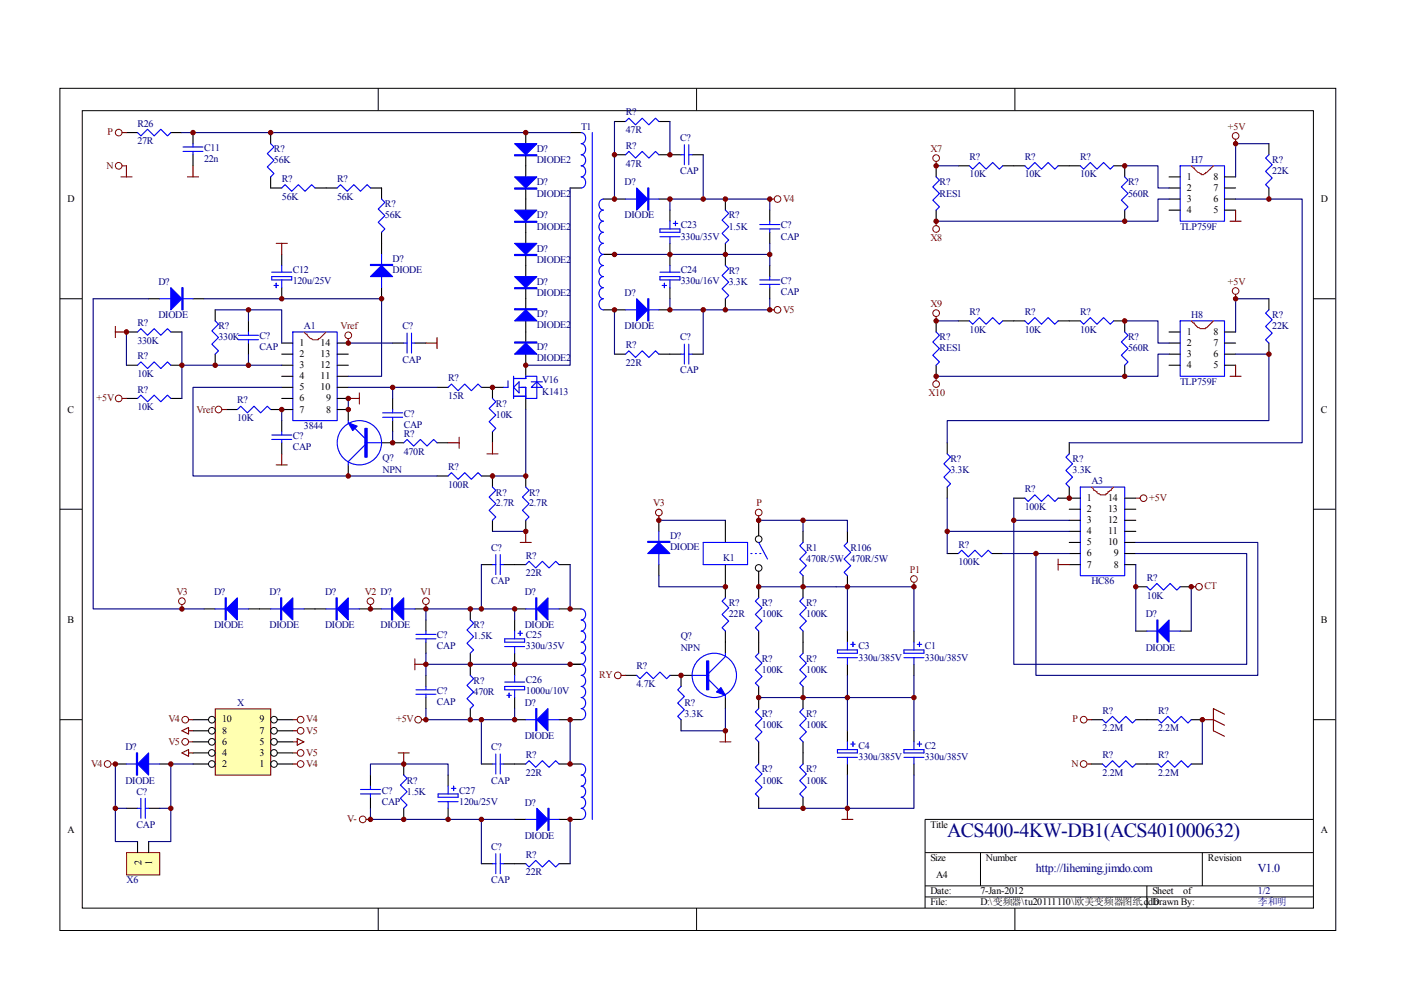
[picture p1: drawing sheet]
<svg xmlns="http://www.w3.org/2000/svg" width="297mm" height="210mm" viewBox="0 0 297 210" stroke-linecap="round" stroke-linejoin="round" font-family="sans-serif">
<g fill="none" stroke="#000" stroke-width=".21">
<path d="M12.7 18.7h270.5v178.6h-270.5zM80.2 18.7v4.7M147.7 18.7v4.7M215.2 18.7v4.7M17.4 23.5h261.1v169h-261.1zM12.7 63.3h4.7M278.4 63.3h4.7M12.7 108h4.7M278.4 108h4.7M12.7 152.6h4.7M278.4 152.6h4.7M278.4 173.7h-82.3v18.8"/>
<path d="M80.2 192.5v4.7M147.7 192.5v4.7M196.1 180.8h82.3M196.1 187.8h82.3M196.1 190.2h82.3M207.9 180.8v7M215.2 192.5v4.7M243.2 187.8v4.7M254.9 180.8v7"/>
<circle cx="160.9" cy="114.3" r=".71"/>
<circle cx="160.9" cy="120.4" r=".71"/>
</g>
<g fill="none" stroke="#000" stroke-width=".23">
<path d="M26.8 28.1h2.4M36.2 28.1h2.4M57.4 37.5v2.4h2.3M57.4 28.1v2.4M66.8 39.9h4.7M78.5 39.9h2.4v2.3M111.5 28.1v2.4M111.5 32.8v4.7M111.5 39.9v4.7M120.9 28.1h2.3M120.9 39.9h2.3M130.3 25.8h2.3"/>
<path d="M130.3 32.8h2.3M139.7 25.8h2.3M139.7 32.8h4.7M146.7 32.8h2.4M198.5 35.2v2.3M203.2 35.2h2.3M212.6 35.2h4.7M224.3 35.2h4.7M236.1 35.2h2.4v2.3M247.9 39.9h2.3M247.9 37.5h2.3M259.6 39.9h2.4"/>
<path d="M259.6 37.5h2.4M269 30.5v2.3M269 39.9v2.3M59.7 53.9v2.4M80.9 49.3v4.6M111.5 46.9v4.7M111.5 53.9v4.7M127.9 53.9h2.4M127.9 42.2h4.7M139.7 42.2h2.3M142 44.6v2.3M142 51.6v4.7"/>
<path d="M153.8 42.2v2.4M153.8 51.6v4.7M163.2 44.6v2.3M163.2 49.3v2.3M163.2 56.3v2.3M198.5 44.6v2.3M238.5 44.6v2.3M247.9 42.2h2.3M247.9 44.6h2.3M259.6 42.2h2.4M259.6 44.6h2.4M26.8 77.4h2.4"/>
<path d="M26.8 70.4h2.4M31.5 63.3h2.4M36.2 77.4h2.4M36.2 70.4h2.4M40.9 63.3h2.4M45.6 65.7v2.3M45.6 75.1v2.3M52.7 68v2.4M52.7 72.7v2.4M59.7 72.7h2.4M59.7 75.1h2.4M59.7 77.4h2.4"/>
<path d="M59.7 79.8h2.4M59.7 61v2.3M71.5 72.7h2.3M71.5 75.1h2.3M71.5 77.4h2.3M71.5 79.8h2.3M80.9 61v2.3M83.2 72.7h2.4M88 72.7h2.3M111.5 61v4.7M111.5 68v4.7M111.5 75.1v4.7"/>
<path d="M127.9 65.7h4.7M130.3 75.1h2.3M139.7 65.7h2.3M139.7 75.1h4.7M142 61v2.3M146.7 75.1h2.4M153.8 63.3v2.4M163.2 61v2.3M198.5 68v2.4M198.5 77.4v2.4M203.2 68h2.3M212.6 68h4.7"/>
<path d="M224.3 68h4.7M236.1 68h2.4v2.4M238.5 77.4v2.4M247.9 72.7h2.3M247.9 75.1h2.3M247.9 77.4h2.3M247.9 70.4h2.3M259.6 72.7h2.4M259.6 75.1h2.4M259.6 77.4h2.4M259.6 70.4h2.4M269 63.3v2.4"/>
<path d="M269 72.7v2.4M26.8 84.5h2.4M36.2 84.5h2.4M48 86.8h2.3M57.4 86.8h4.7M59.7 82.1h2.4M59.7 84.5h2.4M59.7 89.2v2.3M59.7 93.9v2.3M71.5 82.1h2.3M71.5 84.5h2.3M71.5 86.8h2.3v2.4"/>
<path d="M73.8 98.6v2.3M80.9 93.9h4.7M83.2 84.5v2.3M83.2 89.2v2.3M92.7 82.1h2.3M92.7 93.9h2.3M102.1 82.1h4.7M104.4 82.1v2.4M104.4 91.5v2.4M111.5 84.5v2.3M200.8 93.9v2.3M226.7 93.9v2.3"/>
<path d="M92.7 100.9h2.3M102.1 100.9h2.3v2.4M102.1 119.7h2.3M104.4 110.3v2.4M106.8 119.7h4.7M111.5 100.9v2.4M111.5 110.3v2.4M118.5 119.7h2.4M139.7 110.3v2.4M139.7 119.7v2.4M153.8 110.3v4.7M153.8 119.7v7.1"/>
<path d="M160.9 110.3v3.3M170.3 112.7v2.3M179.7 112.7v2.3M200.8 117.4h2.4M200.8 103.3v2.3M210.2 117.4h2.4M214.9 105.6h2.4M224.3 105.6h4.7M226.7 119.7h2.3M226.7 108h2.3M226.7 110.3h2.3M226.7 112.7h2.3"/>
<path d="M226.7 115h2.3M226.7 117.4h2.3M226.7 103.3v2.3M238.5 119.7h2.3M238.5 105.6h2.3M238.5 108h2.3M238.5 110.3h2.3M238.5 112.7h2.3M238.5 115h2.3M238.5 117.4h2.3M43.3 129.1h2.3M52.7 129.1h4.7"/>
<path d="M64.4 129.1h4.7M76.2 129.1h4.7M88 129.1h2.3M90.3 131.5v2.3M90.3 136.2v2.3M99.7 129.1v2.4M99.7 138.5v4.7M109.1 129.1h2.4M109.1 131.5v2.3M109.1 138.5v4.7M118.5 129.1h4.7M153.8 133.8v4.7"/>
<path d="M160.9 121.1v5.7M160.9 133.8v4.7M170.3 122.1v4.7M170.3 133.8v4.7M179.7 122.1v2.3M193.8 133.8v2.4M240.8 124.4h2.4M240.8 133.8h2.4M250.2 124.4h2.4M250.2 133.8h2.4M90.3 143.2v2.3M90.3 147.9v2.3"/>
<path d="M99.7 150.2v2.4M109.1 152.6h2.4M109.1 147.9v2.3M118.5 152.6h4.7M120.9 140.9h2.3M132.6 143.2h2.4M142 143.2h4.7M144.4 143.2v2.3M144.4 152.6v2.3M153.8 147.9v2.3M160.9 145.5v4.7M160.9 157.3v4.7"/>
<path d="M170.3 145.5v4.7M170.3 157.3v4.7M193.8 140.9v2.3M193.8 154.9v2.4M78.5 164.3v2.4M78.5 169v2.4M85.6 162v2.3M85.6 171.4v2.3M95 164.3v2.4M95 171.4v2.3M102.1 162h2.3M106.8 162h4.7"/>
<path d="M109.1 173.7h2.4M118.5 162h4.7M118.5 173.7h4.7M160.9 169v2.4M170.3 169v2.4M193.8 162v2.3M102.1 183.1h2.3M106.8 183.1h4.7M118.5 183.1h2.4"/>
</g>
<g fill="none" stroke="#00f" stroke-width=".23">
<path d="M29.2 28.1l.7 .7 1.4-1.4 1.4 1.4 1.4-1.4 1.4 1.4 .7-.7M57.4 30.5l.7 .7-1.4 1.4 1.4 1.4-1.4 1.4 1.4 1.4-.7 .7M59.7 39.9l.7-.7 1.4 1.4 1.5-1.4 1.4 1.4 1.4-1.4 .7 .7M71.5 39.9l.7-.7 1.4 1.4 1.4-1.4 1.4 1.4 1.4-1.4 .7 .7M123.2 28.1a1.2 1.2 0 0 1 1 1.2 1.2 1.2 0 0 1-1 1.2 1.2 1.2 0 0 1 1 1.1 1.2 1.2 0 0 1-1 1.2 1.2 1.2 0 0 1 1 1.2 1.2 1.2 0 0 1-1 1.2 1.2 1.2 0 0 1 1 1.1 1.2 1.2 0 0 1-1 1.2 1.2 1.2 0 0 1 1 1.2 1.2 1.2 0 0 1-1 1.2M125.6 28.1v145.6M132.6 25.8l.7-.7 1.4 1.4 1.5-1.4 1.4 1.4 1.4-1.4 .7 .7M132.6 32.8l.7-.7 1.4 1.4 1.5-1.4 1.4 1.4 1.4-1.4 .7 .7M144.4 32.8h.7M145.1 30.7v4.2M146 32.8h.7M146 30.7v4.2"/>
<path d="M198.5 37.5l.7 .7-1.4 1.4 1.4 1.4-1.4 1.4 1.4 1.5-.7 .7M205.5 35.2l.7 .7 1.5-1.4 1.4 1.4 1.4-1.4 1.4 1.4 .7-.7M217.3 35.2l.7 .7 1.4-1.4 1.4 1.4 1.4-1.4 1.4 1.4 .7-.7M229 35.2l.8 .7 1.4-1.4 1.4 1.4 1.4-1.4 1.4 1.4 .7-.7M238.5 37.5l.7 .7-1.5 1.4 1.5 1.4-1.5 1.4 1.5 1.5-.7 .7M250.2 35.2h9.4v11.7h-9.4zM269 32.8l-.7 .7 1.4 1.4-1.4 1.4 1.4 1.4-1.4 1.5 .7 .7M57.6 58.6h4.2v.7h-4.2zM57.6 57.7h4.2M59.7 56.3v1.4M59.7 59.3v1.7M80.9 42.2l.7 .7-1.4 1.4 1.4 1.4-1.4 1.4 1.4 1.4-.7 .8"/>
<path d="M80.9 53.9v7.1M127.9 42.2a1.2 1.2 0 0 0-.9 1.2 1.2 1.2 0 0 0 .9 1.2 1.2 1.2 0 0 0-.9 1.1 1.2 1.2 0 0 0 .9 1.2 1.21 1.21 0 0 0-.9 1.2 1.21 1.21 0 0 0 .9 1.2 1.2 1.2 0 0 0-.9 1.1 1.2 1.2 0 0 0 .9 1.2 1.2 1.2 0 0 0-.9 1.2 1.2 1.2 0 0 0 .9 1.1 1.2 1.2 0 0 0-.9 1.2 1.2 1.2 0 0 0 .9 1.2 1.2 1.2 0 0 0-.9 1.2 1.2 1.2 0 0 0 .9 1.1 1.2 1.2 0 0 0-.9 1.2 1.2 1.2 0 0 0 .9 1.2 1.2 1.2 0 0 0-.9 1.2 1.2 1.2 0 0 0 .9 1.1 1.2 1.2 0 0 0-.9 1.2 1.2 1.2 0 0 0 .9 1.2M132.6 42.2h7.1M139.9 57.7h4.3M139.9 58.6h4.3v.7h-4.3zM139.9 48.5h4.3v.8h-4.3zM139.9 50.2h4.3M142 46.9v1.6M142 50.2v1.4M142 56.3v1.4M142 59.3v1.7M142.7 47.4h1"/>
<path d="M143.2 46.9v.9M153.8 44.6l.7 .7-1.4 1.4 1.4 1.4-1.4 1.4 1.4 1.4-.7 .7M153.8 56.3l.7 .7-1.4 1.4 1.4 1.4-1.4 1.4 1.4 1.4-.7 .7M161.1 59.3h4.2M161.1 47.6h4.2M161.1 48.5h4.2M163.2 46.9v.7M163.2 48.5v.8M163.2 58.6v.7M29.2 77.4l.7-.7 1.4 1.4 1.4-1.4 1.4 1.4 1.4-1.4 .7 .7M29.2 70.4l.7-.7 1.4 1.4 1.4-1.4 1.4 1.4 1.4-1.4 .7 .7M33.9 63.3h7"/>
<path d="M45.6 68l.7 .7-1.4 1.5 1.4 1.4-1.4 1.4 1.4 1.4-.7 .7M50.6 71.1h4.2M50.6 72h4.2M52.7 70.4v.7M52.7 72v.7M58.1 60.5h.9M58.6 60.1v.9M62.1 70.4h9.4v18.8h-9.4zM85.6 72.7h.7M86.3 70.6v4.3M87.2 72.7h.8M87.2 70.6v4.3"/>
<path d="M108.9 79.8v4.7M132.6 75.1l.7-.7 1.4 1.4 1.5-1.4 1.4 1.4 1.4-1.4 .7 .7M132.6 65.7h7.1M140.4 60.5h.9M140.9 60.1v.9M144.4 75.1h.7M145.1 73v4.2M146 73v4.2M146 75.1h.7M161.1 60.3h4.2M163.2 60.3v.7M198.5 70.4l.7 .7-1.4 1.4 1.4 1.4-1.4 1.4 1.4 1.4-.7 .7"/>
<path d="M205.5 68l.7 .7 1.5-1.4 1.4 1.4 1.4-1.4 1.4 1.4 .7-.7M217.3 68l.7 .7 1.4-1.4 1.4 1.4 1.4-1.4 1.4 1.4 .7-.7M229 68l.8 .7 1.4-1.4 1.4 1.4 1.4-1.4 1.4 1.4 .7-.7M238.5 70.4l.7 .7-1.5 1.4 1.5 1.4-1.5 1.4 1.5 1.4-.7 .7M250.2 68h9.4v11.8h-9.4zM269 65.7l-.7 .7 1.4 1.4-1.4 1.4 1.4 1.4-1.4 1.4 .7 .7M29.2 84.5l.7-.7 1.4 1.4 1.4-1.4 1.4 1.4 1.4-1.4 .7 .7M50.3 86.8l.7-.7 1.4 1.4 1.5-1.4 1.4 1.4 1.4-1.4 .7 .7M57.6 92.2h4.2M57.6 93.2h4.2M59.7 91.5v.7M59.7 93.2v.7"/>
<path d="M73.8 89.2v.4M75.3 90.8l2.1 2.1M77.4 94.3l-3.6 3.6v.7M77.4 93.9h3.5M81.1 87.5h4.3M81.1 88.5h4.3M83.2 86.8v.7M83.2 88.5v.7M85.6 93.9l.7-.7 1.4 1.4 1.4-1.4 1.4 1.4 1.4-1.4 .8 .7M95 82.1l.7-.7 1.4 1.4 1.4-1.4 1.4 1.4 1.5-1.4 .7 .7M104.4 84.5l.7 .7-1.4 1.4 1.4 1.4-1.4 1.4 1.4 1.4-.7 .7M107.7 80.7v1.4h-.9"/>
<path d="M108.9 80.3h2.6v-.5h2.3v4.7h-2.3v-2.4h-1.4M108.9 84h2.6M108.9 82.1l1.2-1.1v2.3zM112.6 82.1l1.2-1.1 1.2 1.1zM112.6 81h2.4M200.8 96.2l.7 .7-1.4 1.4 1.4 1.4-1.4 1.5 1.4 1.4-.7 .7M226.7 96.2l-.7 .7 1.4 1.4-1.4 1.4 1.4 1.5-1.4 1.4 .7 .7M95 100.9l.7-.7 1.4 1.4 1.4-1.4 1.4 1.4 1.5-1.4 .7 .7M104.4 103.3l.7 .7-1.4 1.4 1.4 1.4-1.4 1.4 1.4 1.4-.7 .7M104.4 119.7h.7M105.1 117.6v4.2M106.1 117.6v4.2"/>
<path d="M106.1 119.7h.7M111.5 119.7l.7-.7 1.4 1.4 1.4-1.4 1.4 1.4 1.4-1.4 .7 .7M111.5 103.3l.7 .7-1.4 1.4 1.4 1.4-1.4 1.4 1.4 1.4-.7 .7M139.7 112.7v7M149.1 115h9.4v4.7h-9.4zM159.2 117.4h.2M160.1 117.4h.3M160.9 115l1.8 3.5M161.1 117.4h.2M170.3 115l-.7 .7 1.4 1.4-1.4 1.4 1.4 1.4-1.4 1.5 .7 .7M179.7 115l-.7 .7 1.4 1.4-1.4 1.4 1.4 1.4-1.4 1.5 .7 .7M203.2 117.4l.7-.7 1.4 1.4 1.4-1.4 1.4 1.4 1.4-1.4 .7 .7"/>
<path d="M217.3 105.6l.7 .7 1.4-1.4 1.4 1.4 1.4-1.4 1.4 1.4 .7-.7M229 103.3h9.5v18.8h-9.5zM45.6 129.1h7.1M57.4 129.1h7M69.1 129.1h7.1M80.9 129.1h7.1M88.2 135.4h4.2M88.2 134.5h4.2M90.3 133.8v.7M90.3 135.4v.8M99.7 131.5l.7 .7-1.4 1.4 1.4 1.4-1.4 1.4 1.4 1.4-.7 .7M107 135.4h4.2v.8h-4.2z"/>
<path d="M107 137.1h4.2M109.1 133.8v1.6M109.1 137.1v1.4M109.8 134.3h1M110.3 133.8v.9M111.5 129.1h7M123.2 129.1a1.2 1.2 0 0 1 1 1.2 1.2 1.2 0 0 1-1 1.2 1.2 1.2 0 0 1 1 1.1 1.2 1.2 0 0 1-1 1.2 1.2 1.2 0 0 1 1 1.2 1.2 1.2 0 0 1-1 1.2 1.2 1.2 0 0 1 1 1.1 1.2 1.2 0 0 1-1 1.2 1.2 1.2 0 0 1 1 1.2 1.2 1.2 0 0 1-1 1.2 1.2 1.2 0 0 1 1 1.1 1.2 1.2 0 0 1-1 1.2 1.2 1.2 0 0 1 1 1.2 1.2 1.2 0 0 1-1 1.1 1.2 1.2 0 0 1 1 1.2 1.2 1.2 0 0 1-1 1.2 1.2 1.2 0 0 1 1 1.2 1.2 1.2 0 0 1-1 1.1 1.2 1.2 0 0 1 1 1.2 1.2 1.2 0 0 1-1 1.2M153.8 126.8l-.7 .7 1.4 1.4-1.4 1.4 1.4 1.4-1.4 1.4 .7 .7M153.8 138.5v.7l-3.5 3.5M160.9 126.8l-.8 .7 1.5 1.4-1.5 1.4 1.5 1.4-1.5 1.4 .8 .7M160.9 138.5l-.8 .7 1.5 1.4-1.5 1.4 1.5 1.4-1.5 1.4 .8 .7M170.3 126.8l-.7 .7 1.4 1.4-1.4 1.4 1.4 1.4-1.4 1.4 .7 .7"/>
<path d="M170.3 138.5l-.7 .7 1.4 1.4-1.4 1.4 1.4 1.4-1.4 1.4 .7 .7M191.7 137.8h4.2v.7h-4.2zM191.7 139.4h4.2M193.8 136.2v1.6M193.8 139.4v1.5M194.5 136.6h.9M195 136.2v.9M243.2 124.4l.7 .7 1.4-1.4 1.4 1.4 1.4-1.4 1.4 1.4 .7-.7M243.2 133.8h7M88.2 146.3h4.2M88.2 147.2h4.2M90.3 145.5v.8"/>
<path d="M90.3 147.2v.7M99.7 143.2l.7 .7-1.4 1.4 1.4 1.4-1.4 1.4 1.4 1.4-.7 .7M105.1 159.9v4.2M106.1 159.9v4.2M107 145.5h4.2v.8h-4.2zM107 144.6h4.2M107.5 147.4h.9M107.9 147v.9M109.1 143.2v1.4M109.1 146.3v1.6M111.5 152.6h7M135 143.2l.7 .7 1.4-1.4 1.4 1.4 1.4-1.4 1.4 1.4 .7-.7"/>
<path d="M144.4 145.5l-.7 .8 1.4 1.4-1.4 1.4 1.4 1.4-1.4 1.4 .7 .7M146.7 143.2h3.6M150.3 144.1l2.1 2.2M153.8 147.4v.5M160.9 150.2l-.8 .7 1.5 1.5-1.5 1.4 1.5 1.4-1.5 1.4 .8 .7M170.3 150.2l-.7 .7 1.4 1.5-1.4 1.4 1.4 1.4-1.4 1.4 .7 .7M191.7 158.9h4.2v.7h-4.2zM193.8 157.3v1.6M194.5 157.8h.9M195 157.3v.9M76.4 168.3h4.3M76.4 167.4h4.3"/>
<path d="M78.5 166.7v.7M78.5 168.3v.7M85.6 164.3l.7 .7-1.4 1.5 1.4 1.4-1.4 1.4 1.4 1.4-.7 .7M92.9 168.3h4.2v.7h-4.2zM92.9 170h4.2M95 166.7v1.6M95 170v1.4M95.7 167.2h1M96.2 166.7v.9M104.4 162h.7M106.1 162h.7M111.5 162l.7-.7 1.4 1.4 1.4-1.4 1.4 1.4 1.4-1.4 .7 .7"/>
<path d="M111.5 173.7h7M123.2 162a1.2 1.2 0 0 1 1 1.2 1.2 1.2 0 0 1-1 1.1 1.2 1.2 0 0 1 1 1.2 1.2 1.2 0 0 1-1 1.2 1.2 1.2 0 0 1 1 1.2 1.2 1.2 0 0 1-1 1.1 1.2 1.2 0 0 1 1 1.2 1.2 1.2 0 0 1-1 1.2 1.2 1.2 0 0 1 1 1.2 1.2 1.2 0 0 1-1 1.1M160.9 162l-.8 .7 1.5 1.4-1.5 1.4 1.5 1.4-1.5 1.4 .8 .7M170.3 162l-.7 .7 1.4 1.4-1.4 1.4 1.4 1.4-1.4 1.4 .7 .7M191.7 160.6h4.2M193.8 160.6v1.4M104.4 183.1h.7M105.1 181v4.2M106.1 183.1h.7M106.1 181v4.2M111.5 183.1l.7 .7 1.4-1.4 1.4 1.4 1.4-1.4 1.4 1.4 .7-.7"/>
<circle cx="76.2" cy="93.9" r="4.7"/>
<circle cx="151.5" cy="143.2" r="4.7"/>
</g>
<path d="M252.6 35.2l.4 .4h.3v.3l.7 .7 .7 .2v.2h.5l.2-.2h.2v-.2h.3l1.4-1.4M64.4 70.4l.5 .5h.2v.2l.5 .5a2.17 2.17 0 0 0 1.9 .4v-.2h.2l1.4-1.4M252.6 68l.4 .5h.3v.2l.4 .5a2.17 2.17 0 0 0 1.9 .5v-.2h.3l1.4-1.5M231.4 103.3l.5 .4v.3l.7 .2a1.27 1.27 0 0 0 1.6 .7h.3v-.2h.2l.2-.5 .7-.2v-.3l.5-.4" fill="none" stroke="#f00" stroke-width=".23"/>
<g fill="none" stroke="#800000" stroke-width=".21">
<circle cx="25.2" cy="35.2" r=".71"/>
<circle cx="25.2" cy="28.1" r=".71"/>
<circle cx="198.5" cy="33.5" r=".71"/>
<circle cx="262" cy="28.8" r=".71"/>
<circle cx="164.9" cy="42.2" r=".7"/>
<circle cx="198.5" cy="48.5" r=".71"/>
<circle cx="73.8" cy="71.1" r=".71"/>
<circle cx="164.8" cy="65.7" r=".71"/>
<circle cx="198.5" cy="66.4" r=".71"/>
<circle cx="262" cy="61.7" r=".71"/>
<circle cx="25.2" cy="84.5" r=".71"/>
<circle cx="46.3" cy="86.8" r=".7"/>
<circle cx="198.5" cy="81.4" r=".71"/>
<circle cx="139.7" cy="108.7" r=".71"/>
<circle cx="160.9" cy="108.7" r=".71"/>
<circle cx="242.5" cy="105.6" r=".7"/>
<circle cx="38.6" cy="127.5" r=".71"/>
<circle cx="78.5" cy="127.5" r=".71"/>
<circle cx="90.3" cy="127.5" r=".71"/>
<circle cx="193.8" cy="122.8" r=".7"/>
<circle cx="254.2" cy="124.4" r=".7"/>
<circle cx="88.7" cy="152.6" r=".71"/>
<circle cx="131" cy="143.2" r=".71"/>
<circle cx="76.9" cy="173.7" r=".71"/>
</g>
<g fill="none" stroke="#800000" stroke-width=".23">
<path d="M25.6 37.5h2.4M25.9 28.1h.9M25.9 35.2h.9v2.3M198.5 34.2v1M262 29.5v1M58.6 51.6h2.3M59.7 51.6v2.3M163.2 42.2h.9M198.5 46.9v.9M260.8 46.9h2.3M262 44.6v2.3M24.5 69.2v2.4"/>
<path d="M24.5 70.4h2.3M73.8 71.8v.9M90.3 72.7h2.4M92.7 71.6v2.3M163.2 65.7h.9M198.5 67.1v.9M198.5 79.8v.9M260.8 79.8h2.3M262 62.4v.9M262 77.4v2.4M25.9 84.5h.9M47 86.8h1"/>
<path d="M58.6 98.6h2.3M59.7 96.2v2.4M73.8 84.5h2.4M76.2 83.3v2.4M95 93.9h2.4M97.4 92.7v2.4M103.2 96.2h2.4M104.4 93.9v2.3M110.3 115h2.3M111.5 112.7v2.3M139.7 109.4v.9M160.9 109.4v.9"/>
<path d="M224.3 118.5v2.4M224.3 119.7h2.4M240.8 105.6h.9M38.6 128.2v.9M78.5 128.2v.9M88 139.7v2.3M90.3 128.2v.9M193.8 123.5v.9M252.6 124.4h.9M84.4 159.6h2.4M85.6 159.6v2.4M88 140.9h2.3"/>
<path d="M89.4 152.6h.9M131.7 143.2h.9M152.6 157.3h2.4M153.8 154.9v2.4M77.6 173.7h.9M178.5 173.7h2.3M179.7 171.4v2.3"/>
</g>
<g fill="#00f" stroke="#00f" stroke-width=".23">
<path d="M109.1 30.5h4.7l-2.3 2.3z"/>
<path d="M109.1 37.5h4.7l-2.3 2.4z"/>
<path d="M109.1 44.6h4.7l-2.3 2.3z"/>
<path d="M109.1 51.6h4.7l-2.3 2.3z"/>
<path d="M109.1 58.6h4.7l-2.3 2.4z"/>
<path d="M109.1 68l2.4-2.3 2.3 2.3z"/>
<path d="M109.1 75.1l2.4-2.4 2.3 2.4z"/>
<path d="M78.5 58.6l2.4-2.3 2.3 2.3z"/>
<path d="M73.8 89.6l1.9 .8-.9 .9z"/>
<path d="M113.8 129.1l2.4-2.3v4.7z"/>
<path d="M83.2 129.1l2.4-2.3v4.7z"/>
<path d="M71.5 129.1l2.3-2.3v4.7z"/>
<path d="M59.7 129.1l2.4-2.3v4.7z"/>
<path d="M48 129.1l2.3-2.3v4.7z"/>
<path d="M36.2 61l2.4 2.3-2.4 2.4z"/>
<path d="M113.8 152.6l2.4-2.4v4.7z"/>
<path d="M113.8 171.4l2.4 2.3-2.4 2.4z"/>
<path d="M135 39.9l2.3 2.3-2.3 2.4z"/>
<path d="M135 63.3l2.3 2.4-2.3 2.3z"/>
<path d="M247.9 131.5v4.7l-2.4-2.4z"/>
<path d="M151.9 146.7l1-.9 .9 1.6z"/>
<path d="M137.3 117.4l2.4-2.4 2.3 2.4z"/>
<path d="M109.1 32.8h4.7v.2h-4.7z" fill-rule="evenodd"/>
<path d="M109.1 39.9h4.7v.2h-4.7z" fill-rule="evenodd"/>
<path d="M109.1 46.9h4.7v.2h-4.7z" fill-rule="evenodd"/>
<path d="M109.1 53.9h4.7v.3h-4.7z" fill-rule="evenodd"/>
<path d="M109.1 61h4.7v.2h-4.7z" fill-rule="evenodd"/>
<path d="M109.1 65.5h4.7v.2h-4.7z" fill-rule="evenodd"/>
<path d="M109.1 72.5h4.7v.2h-4.7z" fill-rule="evenodd"/>
<path d="M78.5 56.1h4.7v.2h-4.7z" fill-rule="evenodd"/>
<path d="M77.4 90.8h.4v6.1h-.4z" fill-rule="evenodd"/>
<path d="M113.6 126.8h.2v4.7h-.2z" fill-rule="evenodd"/>
<path d="M83 126.8h.2v4.7h-.2z" fill-rule="evenodd"/>
<path d="M71.3 126.8h.2v4.7h-.2z" fill-rule="evenodd"/>
<path d="M59.5 126.8h.2v4.7h-.2z" fill-rule="evenodd"/>
<path d="M47.7 126.8h.3v4.7h-.3z" fill-rule="evenodd"/>
<path d="M38.6 61h.2v4.7h-.2z" fill-rule="evenodd"/>
<path d="M113.6 150.2h.2v4.7h-.2z" fill-rule="evenodd"/>
<path d="M116.2 171.4h.2v4.7h-.2z" fill-rule="evenodd"/>
<path d="M137.3 39.9h.3v4.7h-.3z" fill-rule="evenodd"/>
<path d="M137.3 63.3h.3v4.7h-.3z" fill-rule="evenodd"/>
<path d="M245.3 131.5h.2v4.7h-.2z" fill-rule="evenodd"/>
<path d="M149.8 140.1h.5v6.2h-.5z" fill-rule="evenodd"/>
<path d="M137.3 114.8h4.7v.2h-4.7z" fill-rule="evenodd"/>
</g>
<g fill="none" stroke="#000080" stroke-width=".23">
<path d="M38.6 28.1h82.3M120.9 39.9v37.5h-9.4M130.3 25.8v16.4M142 25.8v7M149.1 32.8v9.4M198.5 35.2h4.7M238.5 35.2h7v4.7h2.4M269 30.5h-7v7M142 44.6v-2.4h21.2v2.4M163.2 51.6v2.3h-32.9M163.2 53.9v2.4M247.9 42.2h-2.4v4.7h-47"/>
<path d="M262 42.2h14.1v51.7h-49.4M26.8 70.4v7M31.5 63.3h-11.7v65.8h23.5M38.6 70.4v7h21.1M38.6 77.4v7.1M43.3 63.3h37.6v16.5h-7.1M45.6 65.7h14.1v7M52.7 65.7v2.3M52.7 75.1v2.3M73.8 72.7h9.4M130.3 65.7v9.4M142 63.3v2.4h21.2v-2.4"/>
<path d="M149.1 65.7v9.4M198.5 68h4.7M238.5 68h7v4.7h2.4M247.9 75.1h-2.4v4.7h-47M262 75.1h7v14.1h-68.2v4.7M269 63.3h-7v7.1M59.7 82.1h-18.8v18.8h51.8M59.7 86.8v2.4M73.8 82.1h18.9M73.8 84.5v2.3M83.2 82.1v2.4M83.2 91.5v2.4"/>
<path d="M111.5 86.8v14.1h-7.1M102.1 119.7v9.4M104.4 112.7h7.1M120.9 119.7v9.4M139.7 110.3h14.1M160.9 110.3h18.8v2.4M170.3 110.3v2.4M200.8 105.6v7.1h25.9M200.8 112.7v4.7M212.6 117.4h14.1M214.9 105.6v4.7h11.8M214.9 110.3v30.6h49.4v-23.5h-23.5"/>
<path d="M240.8 115h25.9v28.2h-47.1v-25.8M240.8 119.7v14.1M90.3 131.5v-2.4h18.8v2.4M90.3 138.5v4.7M139.7 122.1v2.3h14.1M160.9 124.4h32.9v9.4M252.6 124.4v9.4M90.3 150.2v2.4h18.8v-2.4M90.3 140.9h30.6M102.1 152.6v9.4M120.9 152.6v9.4M153.8 150.2v4.7h-9.4"/>
<path d="M193.8 143.2v4.7h-32.9M193.8 147.9v7M78.5 171.4v2.3h30.6M78.5 164.3v-2.3h16.5v2.3M102.1 173.7v9.4M120.9 173.7v9.4M193.8 164.3v7.1h-32.9"/>
</g>
<g fill="#800000" stroke="#800000" stroke-width=".21">
<circle cx="111.5" cy="28.1" r=".47"/>
<circle cx="111.5" cy="77.4" r=".47"/>
<circle cx="104.4" cy="82.1" r=".47"/>
<circle cx="57.4" cy="28.1" r=".47"/>
<circle cx="73.8" cy="72.7" r=".47"/>
<circle cx="59.7" cy="86.8" r=".47"/>
<circle cx="111.5" cy="112.7" r=".47"/>
<circle cx="104.4" cy="100.9" r=".47"/>
<circle cx="111.5" cy="100.9" r=".47"/>
<circle cx="73.8" cy="100.9" r=".47"/>
<circle cx="73.8" cy="86.8" r=".47"/>
<circle cx="73.8" cy="84.5" r=".47"/>
<circle cx="83.2" cy="93.9" r=".47"/>
<circle cx="83.2" cy="82.1" r=".47"/>
<circle cx="52.7" cy="65.7" r=".47"/>
<circle cx="52.7" cy="77.4" r=".47"/>
<circle cx="80.9" cy="63.3" r=".47"/>
<circle cx="59.7" cy="63.3" r=".47"/>
<circle cx="109.1" cy="129.1" r=".47"/>
<circle cx="99.7" cy="129.1" r=".47"/>
<circle cx="90.3" cy="140.8" r=".47"/>
<circle cx="120.9" cy="140.8" r=".47"/>
<circle cx="99.7" cy="140.8" r=".47"/>
<circle cx="109.1" cy="140.8" r=".47"/>
<circle cx="109.1" cy="152.6" r=".47"/>
<circle cx="90.3" cy="152.6" r=".47"/>
<circle cx="99.7" cy="152.6" r=".47"/>
<circle cx="120.9" cy="162" r=".47"/>
<circle cx="120.9" cy="152.6" r=".47"/>
<circle cx="102.1" cy="152.6" r=".47"/>
<circle cx="102.1" cy="129.1" r=".47"/>
<circle cx="120.9" cy="129.1" r=".47"/>
<circle cx="78.5" cy="173.7" r=".47"/>
<circle cx="85.6" cy="173.7" r=".47"/>
<circle cx="95" cy="173.7" r=".47"/>
<circle cx="85.6" cy="162" r=".47"/>
<circle cx="102.1" cy="173.7" r=".47"/>
<circle cx="120.9" cy="173.7" r=".47"/>
<circle cx="90.3" cy="129.1" r=".47"/>
<circle cx="78.5" cy="129.1" r=".47"/>
<circle cx="38.6" cy="129.1" r=".47"/>
<circle cx="45.6" cy="77.4" r=".47"/>
<circle cx="38.6" cy="77.4" r=".47"/>
<circle cx="26.8" cy="70.4" r=".47"/>
<circle cx="163.2" cy="42.2" r=".47"/>
<circle cx="142" cy="42.2" r=".47"/>
<circle cx="153.8" cy="42.2" r=".47"/>
<circle cx="130.3" cy="53.9" r=".47"/>
<circle cx="153.8" cy="53.9" r=".47"/>
<circle cx="142" cy="53.9" r=".47"/>
<circle cx="163.2" cy="53.9" r=".47"/>
<circle cx="163.2" cy="65.7" r=".47"/>
<circle cx="142" cy="65.7" r=".47"/>
<circle cx="153.8" cy="65.7" r=".47"/>
<circle cx="130.3" cy="42.2" r=".47"/>
<circle cx="130.3" cy="32.8" r=".47"/>
<circle cx="142" cy="32.8" r=".47"/>
<circle cx="149.1" cy="42.2" r=".47"/>
<circle cx="149.1" cy="65.7" r=".47"/>
<circle cx="130.3" cy="65.7" r=".47"/>
<circle cx="144.4" cy="143.2" r=".47"/>
<circle cx="160.9" cy="124.4" r=".47"/>
<circle cx="170.3" cy="124.4" r=".47"/>
<circle cx="160.9" cy="147.9" r=".47"/>
<circle cx="170.3" cy="147.9" r=".47"/>
<circle cx="193.8" cy="147.9" r=".47"/>
<circle cx="170.3" cy="171.4" r=".47"/>
<circle cx="193.8" cy="124.4" r=".47"/>
<circle cx="153.8" cy="154.9" r=".47"/>
<circle cx="160.9" cy="110.3" r=".47"/>
<circle cx="170.3" cy="110.3" r=".47"/>
<circle cx="139.7" cy="110.3" r=".47"/>
<circle cx="153.8" cy="124.4" r=".47"/>
<circle cx="198.5" cy="35.2" r=".47"/>
<circle cx="198.5" cy="46.9" r=".47"/>
<circle cx="238.5" cy="35.2" r=".47"/>
<circle cx="238.5" cy="46.9" r=".47"/>
<circle cx="262" cy="30.5" r=".47"/>
<circle cx="198.5" cy="68" r=".47"/>
<circle cx="198.5" cy="79.8" r=".47"/>
<circle cx="238.5" cy="68" r=".47"/>
<circle cx="238.5" cy="79.8" r=".47"/>
<circle cx="262" cy="63.3" r=".47"/>
<circle cx="269" cy="75.1" r=".47"/>
<circle cx="226.7" cy="105.6" r=".47"/>
<circle cx="214.9" cy="110.3" r=".47"/>
<circle cx="200.8" cy="112.7" r=".47"/>
<circle cx="252.6" cy="124.4" r=".47"/>
<circle cx="240.8" cy="124.4" r=".47"/>
<circle cx="219.6" cy="117.4" r=".47"/>
<circle cx="269" cy="42.2" r=".47"/>
</g>
<path d="M45.7 150.4h11.7v14h-11.7z" fill="#ffffb0"/>
<path d="M45.6 150.3h11.8v14.1h-11.8z" fill="none" stroke="#800000" stroke-width=".21"/>
<g fill="none" stroke="#000" stroke-width=".21">
<circle cx="44.9" cy="157.3" r=".71"/>
<circle cx="44.9" cy="159.6" r=".71"/>
<circle cx="44.9" cy="152.6" r=".71"/>
<circle cx="44.9" cy="154.9" r=".71"/>
<circle cx="58.1" cy="157.3" r=".71"/>
<circle cx="58.1" cy="159.6" r=".71"/>
<circle cx="58.1" cy="152.6" r=".7"/>
<circle cx="58.1" cy="154.9" r=".7"/>
<circle cx="44.9" cy="162" r=".71"/>
<circle cx="58.1" cy="162" r=".7"/>
</g>
<path d="M40.9 159.6h3.3M40.9 157.3h3.3M40.9 154.9h3.3M40.9 152.6h3.3M58.8 159.6h3.3M58.8 157.3h3.3M58.8 154.9h3.3M58.8 152.6h3.3M40.9 162h3.3M58.8 162h3.3" fill="none" stroke="#000" stroke-width=".23"/>
<path d="M26.9 180.9h7v4.6h-7z" fill="#ffffb0"/>
<g fill="none" stroke="#800000" stroke-width=".21">
<path d="M26.8 180.8h7.1v4.7h-7.1z"/>
<circle cx="39.3" cy="157.3" r=".71"/>
<circle cx="39.3" cy="152.6" r=".71"/>
<circle cx="63.7" cy="159.6" r=".71"/>
<circle cx="63.7" cy="152.6" r=".71"/>
<circle cx="63.7" cy="154.9" r=".71"/>
<circle cx="229.8" cy="152.6" r=".71"/>
<circle cx="22.8" cy="162" r=".7"/>
<circle cx="63.7" cy="162" r=".71"/>
<circle cx="229.8" cy="162" r=".71"/>
</g>
<g fill="none" stroke="#000" stroke-width=".23">
<path d="M40.9 28.1v2.4M40.9 32.8v2.4M179.7 133.8v2.4M179.7 140.9v2.3M179.7 154.9v2.4M231.4 152.6h2.4M240.8 152.6h4.7M252.6 152.6h2.3M24.5 162h2.3M26.8 171.4h2.4M29.2 178.4v2.4M31.5 178.4v2.4"/>
<path d="M31.5 171.4h2.4M33.9 162h2.3M179.7 162v2.3M231.4 162h2.4M240.8 162h4.7M252.6 162h2.3"/>
</g>
<g fill="none" stroke="#00f" stroke-width=".23">
<path d="M38.8 31.2h4.2M38.8 32.1h4.2M40.9 30.5v.7M40.9 32.1v.7M177.6 137.8h4.2v.7h-4.2zM177.6 139.4h4.2M179.7 136.2v1.6M179.7 139.4v1.5M180.4 136.6h.9M180.8 136.2v.9M177.6 158.9h4.2v.7h-4.2zM179.7 157.3v1.6"/>
<path d="M180.4 157.8h.9M180.8 157.3v.9M233.8 152.6l.7 .7 1.4-1.4 1.4 1.4 1.4-1.4 1.4 1.4 .7-.7M245.5 152.6l.7 .7 1.4-1.4 1.4 1.4 1.4-1.4 1.5 1.4 .7-.7M26.8 162h7.1M29.2 171.4h.7M29.9 169.3v4.2M30.8 171.4h.7M30.8 169.3v4.2M177.6 160.6h4.2M179.7 160.6v1.4M233.8 162l.7 .7 1.4-1.4 1.4 1.4 1.4-1.4 1.4 1.4 .7-.7"/>
<path d="M245.5 162l.7 .7 1.4-1.4 1.4 1.4 1.4-1.4 1.5 1.4 .7-.7"/>
</g>
<g fill="#00f" stroke="#00f" stroke-width=".23">
<path d="M31.5 159.6v4.7l-2.3-2.3z"/>
<path d="M28.9 159.6h.3v4.7h-.3z" fill-rule="evenodd"/>
</g>
<path d="M179.7 124.4v9.4M179.7 143.2v11.7M254.9 152.6v9.4M24.5 162v16.4h4.7M24.5 171.4h2.3M33.9 171.4h2.3M40.9 162h-4.7v16.4h-4.7M179.7 164.3v7.1" fill="none" stroke="#000080" stroke-width=".23"/>
<g fill="#800000" stroke="#800000" stroke-width=".21">
<circle cx="36.2" cy="162" r=".47"/>
<circle cx="24.5" cy="171.4" r=".47"/>
<circle cx="36.2" cy="171.4" r=".47"/>
<circle cx="24.5" cy="162" r=".47"/>
<circle cx="40.9" cy="28.1" r=".47"/>
<circle cx="254.9" cy="152.6" r=".47"/>
<circle cx="179.7" cy="124.4" r=".47"/>
<circle cx="179.7" cy="171.4" r=".47"/>
<circle cx="179.7" cy="147.9" r=".47"/>
</g>
<g fill="none" stroke="#800000" stroke-width=".23">
<path d="M39.7 37.5h2.4M40.9 35.2v2.3M38.6 154.9l1.4-.7v1.4zM38.6 159.6l1.4-.7v1.4zM40 152.6h.9M40 157.3h.9M40 154.9h.9M40 159.6h.9M62.1 152.6h.9M62.1 157.3h.9M62.1 154.9h.9M62.1 159.6h.9"/>
<path d="M63 156.6l1.4 .7-1.4 .7zM230.5 152.6h.9M254.9 152.6h2.4l2.3 1.2M259.6 151.4l-2.3-1.2v4.7l2.3 1.2M23.5 162h1M62.1 162h.9M230.5 162h.9"/>
</g>
<text font-size="4.2" fill="#000080" x="200.8" y="177.4">ACS400-4KW-DB1(ACS401000632)</text>
<g font-size="2.5" fill="#000080">
<text x="219.6" y="184.8">http://liheming.jimdo.com</text>
<text x="266.7" y="184.8">V1.0</text>
</g>
<g font-size="2.1" fill="#800000">
<text x="22.8" y="28.7">P</text>
<text x="260.3" y="27.5">+5V</text>
<text x="22.6" y="35.7">N</text>
<text x="197.3" y="32.3">X7</text>
<text x="166" y="42.8">V4</text>
<text x="197.3" y="51.1">X8</text>
<text x="197.3" y="65.1">X9</text>
<text x="260.3" y="60.5">+5V</text>
<text x="72.2" y="69.8">Vref</text>
<text x="166" y="66.3">V5</text>
<text x="196.8" y="83.9">X10</text>
<text x="20.5" y="85.1">+5V</text>
<text x="41.7" y="87.5">Vref</text>
<text x="138.5" y="107.4">V3</text>
<text x="160.4" y="107.4">P</text>
<text x="243.7" y="106.2">+5V</text>
<text x="192.9" y="121.5">P1</text>
<text x="255.4" y="125">CT</text>
<text x="37.4" y="126.2">V3</text>
<text x="77.4" y="126.2">V2 D?</text>
<text x="89.2" y="126.2">V1</text>
<text x="127" y="143.8">RY</text>
<text x="35.7" y="153.2">V4</text>
<text x="64.9" y="153.2">V4</text>
<text x="64.9" y="155.5">V5</text>
<text x="84" y="153.2">+5V</text>
<text x="227.4" y="153.2">P</text>
<text x="35.7" y="157.9">V5</text>
<text x="64.9" y="160.3">V5</text>
<text x="19.3" y="162.6">V4</text>
<text x="64.9" y="162.6">V4</text>
<text x="227.2" y="162.6">N</text>
<text x="73.6" y="174.3">V-</text>
</g>
<g font-size="2.1" fill="#000080">
<text x="29.1" y="26.9">R26</text>
<text x="123.2" y="27.5">T1</text>
<text x="132.7" y="24.5">R?</text>
<text x="132.7" y="28.2">47R</text>
<text x="144.2" y="29.9">C?</text>
<text x="29.1" y="30.6">27R</text>
<text x="43.3" y="32">C11</text>
<text x="43.3" y="34.4">22n</text>
<text x="58.1" y="32.3">R?</text>
<text x="58.1" y="34.6">56K</text>
<text x="113.8" y="32.3">D?</text>
<text x="113.8" y="34.6">DIODE2</text>
<text x="132.7" y="31.5">R?</text>
<text x="132.7" y="35.3">47R</text>
<text x="205.6" y="33.9">R?</text>
<text x="217.3" y="33.9">R?</text>
<text x="229" y="33.9">R?</text>
<text x="252.6" y="34.6">H7</text>
<text x="269.7" y="34.6">R?</text>
<text x="59.8" y="38.6">R?</text>
<text x="71.5" y="38.6">R?</text>
<text x="113.8" y="39.3">D?</text>
<text x="113.8" y="41.7">DIODE2</text>
<text x="132.4" y="39.3">D?</text>
<text x="144.2" y="36.9">CAP</text>
<text x="199.2" y="39.3">R?</text>
<text x="199.2" y="41.7">RES1</text>
<text x="205.6" y="37.6">10K</text>
<text x="217.3" y="37.6">10K</text>
<text x="229" y="37.6">10K</text>
<text x="239.2" y="39.3">R?</text>
<text x="239.2" y="41.7">560R</text>
<text x="269.7" y="36.9">22K</text>
<text x="59.8" y="42.3">56K</text>
<text x="71.5" y="42.3">56K</text>
<text x="81.6" y="44">R?</text>
<text x="81.6" y="46.3">56K</text>
<text x="113.8" y="46.3">D?</text>
<text x="132.4" y="46.3">DIODE</text>
<text x="154.5" y="46.3">R?</text>
<text x="113.8" y="48.7">DIODE2</text>
<text x="113.8" y="53.4">D?</text>
<text x="144.4" y="48.4">C23</text>
<text x="144.4" y="50.8">330u/35V</text>
<text x="154.5" y="48.7">1.5K</text>
<text x="165.5" y="48.4">C?</text>
<text x="165.5" y="50.8">CAP</text>
<text x="250.2" y="48.7">TLP759F</text>
<text x="62.1" y="57.8">C12</text>
<text x="83.2" y="55.5">D?</text>
<text x="83.2" y="57.8">DIODE</text>
<text x="113.8" y="55.7">DIODE2</text>
<text x="144.4" y="57.8">C24</text>
<text x="154.5" y="58.1">R?</text>
<text x="33.6" y="60.5">D?</text>
<text x="62.1" y="60.2">120u/25V</text>
<text x="113.8" y="60.5">D?</text>
<text x="113.8" y="62.8">DIODE2</text>
<text x="132.4" y="62.8">D?</text>
<text x="144.4" y="60.2">330u/16V</text>
<text x="154.5" y="60.5">3.3K</text>
<text x="165.5" y="60.2">C?</text>
<text x="165.5" y="62.5">CAP</text>
<text x="29.1" y="69.1">R?</text>
<text x="33.6" y="67.5">DIODE</text>
<text x="46.3" y="69.8">R?</text>
<text x="55" y="71.9">C?</text>
<text x="64.4" y="69.8">A1</text>
<text x="85.3" y="69.8">C?</text>
<text x="113.8" y="67.2">D?</text>
<text x="113.8" y="69.6">DIODE2</text>
<text x="132.4" y="69.8">DIODE</text>
<text x="205.6" y="66.7">R?</text>
<text x="205.6" y="70.5">10K</text>
<text x="217.3" y="66.7">R?</text>
<text x="217.3" y="70.5">10K</text>
<text x="229" y="66.7">R?</text>
<text x="229" y="70.5">10K</text>
<text x="252.6" y="67.5">H8</text>
<text x="269.7" y="67.5">R?</text>
<text x="269.7" y="69.8">22K</text>
<text x="29.1" y="76.1">R?</text>
<text x="29.1" y="72.9">330K</text>
<text x="46.3" y="72.2">330K</text>
<text x="55" y="74.3">CAP</text>
<text x="85.3" y="76.9">CAP</text>
<text x="113.8" y="74.3">D?</text>
<text x="113.8" y="76.6">DIODE2</text>
<text x="132.7" y="73.8">R?</text>
<text x="132.7" y="77.6">22R</text>
<text x="144.2" y="72.2">C?</text>
<text x="199.2" y="72.2">R?</text>
<text x="199.2" y="74.5">RES1</text>
<text x="239.2" y="72.2">R?</text>
<text x="239.2" y="74.5">560R</text>
<text x="29.1" y="83.2">R?</text>
<text x="29.1" y="79.9">10K</text>
<text x="95" y="80.9">R?</text>
<text x="115" y="81.3">V16</text>
<text x="115" y="83.7">K1413</text>
<text x="144.2" y="79.2">CAP</text>
<text x="250.2" y="81.5">TLP759F</text>
<text x="29.1" y="87">10K</text>
<text x="50.3" y="85.5">R?</text>
<text x="50.3" y="89.3">10K</text>
<text x="85.6" y="88.4">C?</text>
<text x="95" y="84.6">15R</text>
<text x="105.2" y="86.3">R?</text>
<text x="105.2" y="88.6">10K</text>
<text x="62.1" y="93.1">C?</text>
<text x="62.1" y="95.4">CAP</text>
<text x="64.4" y="90.9">3844</text>
<text x="85.6" y="92.6">R?</text>
<text x="85.6" y="90.7">CAP</text>
<text x="81.1" y="97.8">Q?</text>
<text x="81.1" y="100.3">NPN</text>
<text x="85.6" y="96.4">470R</text>
<text x="95" y="99.7">R?</text>
<text x="201.5" y="98">R?</text>
<text x="201.5" y="100.3">3.3K</text>
<text x="227.4" y="98">R?</text>
<text x="227.4" y="100.3">3.3K</text>
<text x="95" y="103.4">100R</text>
<text x="105.2" y="105.1">R?</text>
<text x="105.2" y="107.4">2.7R</text>
<text x="112.2" y="105.1">R?</text>
<text x="112.2" y="107.4">2.7R</text>
<text x="217.3" y="104.3">R?</text>
<text x="231.4" y="102.7">A3</text>
<text x="217.3" y="108.1">100K</text>
<text x="104.1" y="116.8">C?</text>
<text x="111.5" y="118.5">R?</text>
<text x="142.1" y="114.2">D?</text>
<text x="142.1" y="116.6">DIODE</text>
<text x="153.3" y="118.9">K1</text>
<text x="170.9" y="116.8">R1</text>
<text x="170.9" y="119.1">470R/5W 470R/5W</text>
<text x="180.3" y="116.8">R106</text>
<text x="203.2" y="116.1">R?</text>
<text x="203.2" y="119.8">100K</text>
<text x="104.1" y="123.9">CAP</text>
<text x="111.5" y="122.2">22R</text>
<text x="231.4" y="123.9">HC86</text>
<text x="243.2" y="123.1">R?</text>
<text x="45.4" y="126.2">D?</text>
<text x="57.1" y="126.2">D?</text>
<text x="68.9" y="126.2">D?</text>
<text x="111.3" y="126.2">D?</text>
<text x="154.5" y="128.5">R?</text>
<text x="154.5" y="130.9">22R</text>
<text x="161.5" y="128.5">R?</text>
<text x="161.5" y="130.9">100K</text>
<text x="170.9" y="128.5">R?</text>
<text x="170.9" y="130.9">100K</text>
<text x="242.9" y="130.9">D?</text>
<text x="243.2" y="126.9">10K</text>
<text x="45.4" y="133.2">DIODE</text>
<text x="57.1" y="133.2">DIODE</text>
<text x="68.9" y="133.2">DIODE</text>
<text x="80.7" y="133.2">DIODE</text>
<text x="92.6" y="135.3">C?</text>
<text x="92.6" y="137.7">CAP</text>
<text x="100.4" y="133.2">R?</text>
<text x="100.4" y="135.6">1.5K</text>
<text x="111.3" y="133.2">DIODE</text>
<text x="111.5" y="135.3">C25</text>
<text x="111.5" y="137.7">330u/35V</text>
<text x="144.4" y="135.6">Q?</text>
<text x="144.4" y="137.9">NPN</text>
<text x="182" y="137.7">C3</text>
<text x="196.1" y="137.7">C1</text>
<text x="242.9" y="137.9">DIODE</text>
<text x="135" y="141.9">R?</text>
<text x="161.5" y="140.3">R?</text>
<text x="161.5" y="142.6">100K</text>
<text x="170.9" y="140.3">R?</text>
<text x="170.9" y="142.6">100K</text>
<text x="182" y="140.1">330u/385V</text>
<text x="196.1" y="140.1">330u/385V</text>
<text x="50.3" y="149.7">X</text>
<text x="92.6" y="147.1">C?</text>
<text x="92.6" y="149.5">CAP</text>
<text x="100.4" y="145">R?</text>
<text x="100.4" y="147.3">470R</text>
<text x="111.3" y="149.7">D?</text>
<text x="111.5" y="144.7">C26</text>
<text x="111.5" y="147.1">1000u/10V</text>
<text x="135" y="145.7">4.7K</text>
<text x="145.1" y="149.7">R?</text>
<text x="145.1" y="152">3.3K</text>
<text x="161.5" y="152">R?</text>
<text x="161.5" y="154.4">100K</text>
<text x="170.9" y="152">R?</text>
<text x="170.9" y="154.4">100K</text>
<text x="233.8" y="151.3">R?</text>
<text x="233.8" y="155">2.2M</text>
<text x="245.5" y="151.3">R?</text>
<text x="245.5" y="155">2.2M</text>
<text x="26.6" y="159.1">D?</text>
<text x="104.1" y="159.1">C?</text>
<text x="111.3" y="156.7">DIODE</text>
<text x="111.5" y="160.7">R?</text>
<text x="182" y="158.8">C4</text>
<text x="182" y="161.2">330u/385V</text>
<text x="196.1" y="158.8">C2</text>
<text x="196.1" y="161.2">330u/385V</text>
<text x="233.8" y="160.7">R?</text>
<text x="245.5" y="160.7">R?</text>
<text x="26.6" y="166.1">DIODE</text>
<text x="86.3" y="166.1">R?</text>
<text x="104.1" y="166.1">CAP</text>
<text x="111.5" y="164.4">22R</text>
<text x="161.5" y="163.8">R?</text>
<text x="161.5" y="166.1">100K</text>
<text x="170.9" y="163.8">R?</text>
<text x="170.9" y="166.1">100K</text>
<text x="233.8" y="164.4">2.2M</text>
<text x="245.5" y="164.4">2.2M</text>
<text x="29" y="168.5">C?</text>
<text x="80.9" y="168.2">C?</text>
<text x="80.9" y="170.6">CAP</text>
<text x="86.3" y="168.5">1.5K</text>
<text x="97.4" y="168.2">C27</text>
<text x="97.4" y="170.6">120u/25V</text>
<text x="111.3" y="170.8">D?</text>
<text x="29" y="175.5">CAP</text>
<text x="111.3" y="177.9">DIODE</text>
<text x="104.1" y="180.2">C?</text>
<text x="111.5" y="181.9">R?</text>
<text x="111.5" y="185.6">22R</text>
<text x="26.8" y="187.3">X6</text>
<text x="104.1" y="187.3">CAP</text>
<text x="266.7" y="192">李和明</text>
<text x="266.7" y="189.6">1/2</text>
</g>
<g font-size="2.1">
<text x="251.6" y="38.1">1</text>
<text x="251.6" y="40.5">2</text>
<text x="257.3" y="40.5">7</text>
<text x="257.3" y="38.1">8</text>
<text x="14.3" y="42.8">D</text>
<text x="251.6" y="42.8">3</text>
<text x="251.6" y="45.1">4</text>
<text x="257.3" y="45.1">5</text>
<text x="257.3" y="42.8">6</text>
<text x="280.1" y="42.8">D</text>
<text x="251.6" y="71">1</text>
<text x="257.3" y="71">8</text>
<text x="63.5" y="73.3">1</text>
<text x="63.5" y="75.7">2</text>
<text x="68" y="75.7">13</text>
<text x="68" y="73.3">14</text>
<text x="251.6" y="73.3">2</text>
<text x="251.6" y="75.7">3</text>
<text x="257.3" y="75.7">6</text>
<text x="257.3" y="73.3">7</text>
<text x="63.5" y="78.1">3</text>
<text x="63.5" y="80.4">4</text>
<text x="63.5" y="82.7">5</text>
<text x="68" y="82.7">10</text>
<text x="68" y="80.4">11</text>
<text x="68" y="78.1">12</text>
<text x="251.6" y="78.1">4</text>
<text x="257.3" y="78.1">5</text>
<text x="14.3" y="87.5">C</text>
<text x="63.5" y="85.1">6</text>
<text x="63.5" y="87.5">7</text>
<text x="69.2" y="87.5">8</text>
<text x="69.2" y="85.1">9</text>
<text x="280.1" y="87.5">C</text>
<text x="230.5" y="106.2">1</text>
<text x="234.9" y="106.2">14</text>
<text x="230.5" y="108.6">2</text>
<text x="230.5" y="110.9">3</text>
<text x="230.5" y="113.3">4</text>
<text x="234.9" y="113.3">11</text>
<text x="234.9" y="110.9">12</text>
<text x="234.9" y="108.6">13</text>
<text x="230.5" y="115.6">5</text>
<text x="230.5" y="118">6</text>
<text x="234.9" y="115.6">10</text>
<text x="236.1" y="118">9</text>
<text x="230.5" y="120.3">7</text>
<text x="236.1" y="120.3">8</text>
<text x="14.3" y="132.1">B</text>
<text x="280.1" y="132.1">B</text>
<text x="47.1" y="155.5">8</text>
<text x="47.1" y="153.2">10</text>
<text x="55" y="155.5">7</text>
<text x="55" y="153.2">9</text>
<text x="47.1" y="160.3">4</text>
<text x="47.1" y="157.9">6</text>
<text x="55" y="160.3">3</text>
<text x="55" y="157.9">5</text>
<text x="47.1" y="162.6">2</text>
<text x="55" y="162.6">1</text>
<text x="14.3" y="176.7">A</text>
<text x="197.3" y="175.5">Title</text>
<text x="280.1" y="176.7">A</text>
<text x="30" y="183.4" transform="rotate(-90 30 183.4)">2</text>
<text x="32.3" y="183.4" transform="rotate(-90 32.3 183.4)">1</text>
<text x="197.3" y="182.6">Size</text>
<text x="209" y="182.6">Number</text>
<text x="256.1" y="182.6">Revision</text>
<text x="197.3" y="189.6">Date:</text>
<text x="197.3" y="192">File:</text>
<text x="198.5" y="186.1">A4</text>
<text x="207.9" y="189.6">7-Jan-2012</text>
<text x="207.9" y="192">D:\变频器\tu20111110\欧美变频器图纸.ddb</text>
<text x="244.3" y="189.6">Sheet</text>
<text x="244.3" y="192">Drawn By:</text>
<text x="250.9" y="189.6">of</text>
</g>
</svg>
